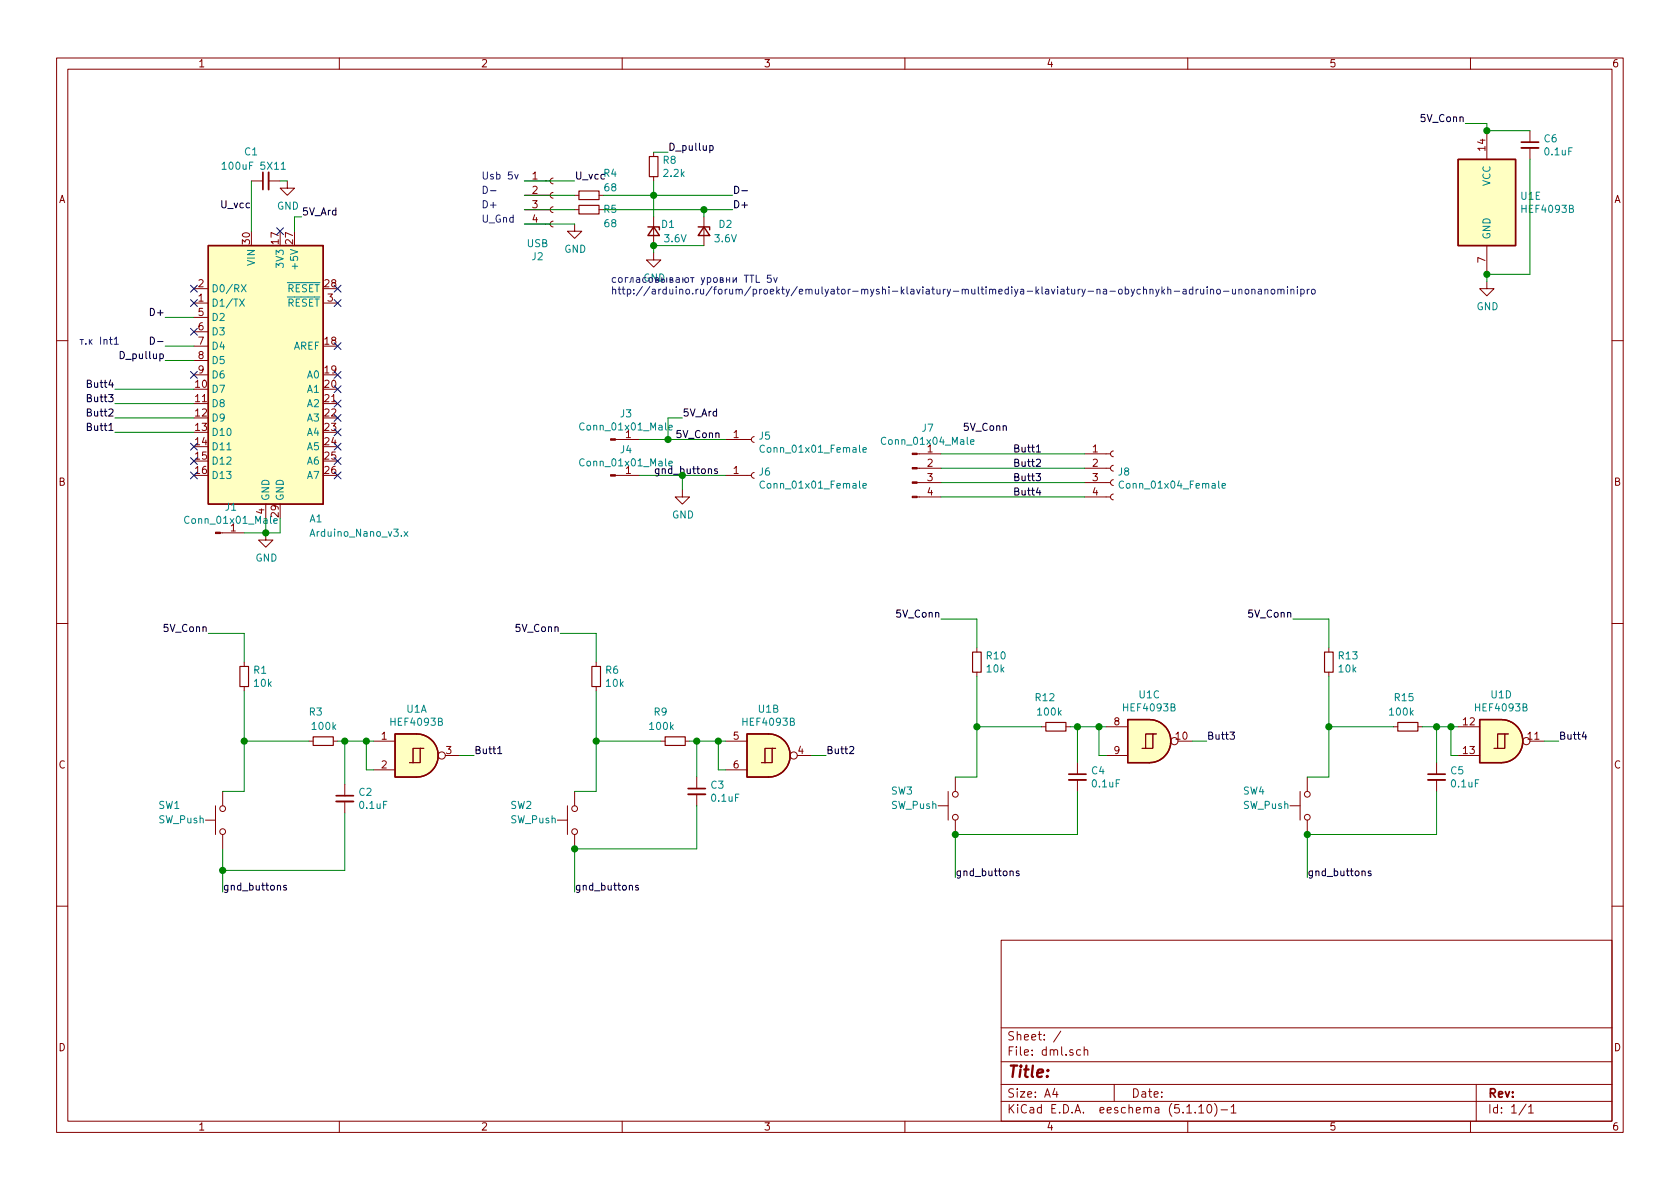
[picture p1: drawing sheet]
<svg xmlns="http://www.w3.org/2000/svg" width="297mm" height="210mm" viewBox="0 0 297 210" stroke-linecap="round" stroke-linejoin="round" font-family="sans-serif">
<g fill="none" stroke="#840000" stroke-width=".18">
<path d="M10 10.3h277v189.9h-277zM12 12.2h273v186.1h-273zM60 10.3v1.9M110 10.3v1.9M160 10.3v1.9M210 10.3v1.9M260 10.3v1.9M44.4 32h2.1M47.5 32h2M50.8 32v1.3h1.3l-1.3 1.2-1.3-1.2h1.3M92.7 32h4.6M92.7 39.6h4.6"/>
<path d="M92.7 37.1h4.6M92.7 34.5h4.6M97.8 39.1l-.3 .1-.2 .3 .1 .4 .4 .2M97.8 36.6l-.3 .1-.2 .3 .1 .4 .4 .2M97.8 34l-.3 .1-.2 .4 .1 .3 .4 .2M97.8 31.5l-.3 .1-.2 .3 .1 .4 .4 .2M101.6 39.6v1.3h1.3l-1.3 1.3-1.3-1.3h1.3M101.6 37.1h.8M101.6 34.5h.8M105.9 37.1h.8M105.9 34.5h.8M115.6 26.9v.8"/>
<path d="M115.6 31.2v.8M115.6 38.3v5.1M124.5 38.3v5.1M262.9 23.1v5.1M270.5 23.1v2M270.5 26.2v2M34.3 53.6h2.5M34.3 51h2.5M34.3 56.1h2.5M34.3 58.7h2.5M57.1 53.6h2.6M115.6 44.7v1.3h1.2l-1.2 1.2-1.3-1.2h1.3"/>
<path d="M262.9 49.8v1.2h1.3l-1.3 1.3-1.3-1.3h1.3M262.9 43.4v5.1M10 60.2h2M34.3 61.2h2.5M34.3 63.7h2.5M34.3 66.3h2.5M108.8 77.7h4.2M128.3 77.7h4.5M133.3 77.2l-.3 .1-.2 .3 .1 .4 .4 .2M196.8 79.8l-.3 .1-.2 .3 .1 .4 .4 .2M285 60.2h2M39 94.2h4.2"/>
<path d="M47 94.2v1.3h1.3l-1.3 1.3-1.3-1.3h1.3M47 89.1v2.6M108.8 84.1h4.2M120.6 86.6v1.3h1.3l-1.3 1.2-1.2-1.2h1.2M128.3 84.1h4.5M133.3 83.6l-.3 .1-.2 .3 .1 .4 .4 .2M162.2 87.9h4.2M162.2 85.3h4.2M162.2 82.8h4.2M162.2 80.3h4.2M191.8 87.9h4.5M191.8 85.3h4.5"/>
<path d="M191.8 82.8h4.5M191.8 80.3h4.5M196.8 87.4l-.3 .1-.2 .3 .1 .4 .4 .2M196.8 84.8l-.3 .1-.2 .4 .1 .3 .4 .2M196.8 82.3l-.3 .1-.2 .3 .1 .4 .4 .2M10 110.3h2M43.2 117.1v.8M105.4 117.1v.8M172.7 114.5v.8M172.7 118.9v.7M234.9 114.5v.8M234.9 118.9v.7"/>
<path d="M285 110.3h2M39.4 139.9v2.6M43.2 121.4v.8M54.6 131.1h.8M58.9 131.1h.8M61 138.7v2M66 131.1h3.8M66 136.1h3.8M74.3 132.3h-1.3v2.6M74.9 132.3h-.6v2.6h-1.9M78.7 133.6h2.6M101.6 139.9v2.6"/>
<path d="M105.4 121.4v.8M116.8 131.1h.8M121.2 131.1h.7M123.2 137.4v2M128.3 131.1h3.8M128.3 136.1h3.8M136.5 132.3h-1.2v2.6M137.2 132.3h-.7v2.6h-1.9M141 133.6h2.5M167.6 139.9v5.1M168.9 137.4v2.5M184.1 128.5h.8"/>
<path d="M188.5 128.5h.7M190.5 134.9v2M190.5 137.9v2M195.6 128.5h3.8M195.6 133.6h3.8M203.8 129.8h-1.2v2.5M204.5 129.8h-.7v2.5h-1.9M208.3 131.1h2.5M229.9 139.9v5.1M231.1 137.4v2.5M246.4 128.5h.7M250.7 128.5h.8"/>
<path d="M254 134.9v2M254 137.9v2M257.8 128.5h3.8M257.8 133.6h3.8M266.1 129.8h-1.3v2.5M266.7 129.8h-.6v2.5h-1.9M270.5 131.1h2.5M36.3 145h1.8M38.1 142.5v5.1M39.4 147.6v2.5M61 141.7v2.1M98.6 145h1.7"/>
<path d="M100.3 142.5v5.1M101.6 147.6v2.5M123.2 140.5v2M165.9 142.5h1.7M168.9 145v2.6M228.1 142.5h1.8M231.1 145v2.6M10 160.2h2M177 166.3h108v32h-108zM285 160.2h2M60 198.3v1.9M110 198.3v1.9"/>
<path d="M160 198.3v1.9M177 194.8h108M177 191.8h108M177 187.8h108M177 181.8h108M186.5 192.5l-.4 1h1M186.8 193v1M187.6 182.3l-1.3 2M191.1 185.7l-.5-.1-.3 .3 .2 .6h.6M191.7 185.7l.2-.1 .4 .1v.9M191.7 185.1v1.5M197 191.8v3"/>
<path d="M210 198.3v1.9M211.3 196.7v.1M212 195.8l.4-.5v1.5M212 196.8h.8M213.5 195.5l.2-.2a.81 .81 0 0 1 .6 .6 .81 .81 0 0 1-.3 .8l-.1 .1a.79 .79 0 0 1-.4-1.3zM214.8 195.1a1.79 1.79 0 0 1 0 2.3M215.9 196.3h1.1M217.7 195.8l.4-.5v1.5M217.7 196.8h.8M260 198.3v1.9M261 191.8v6.5M269.8 195.2l-1.2 2"/>
<path d="M270.3 195.8l.4-.5v1.5M270.3 196.8h.8"/>
<circle cx="78.1" cy="133.6" r=".63"/>
<circle cx="140.3" cy="133.6" r=".63"/>
<circle cx="207.6" cy="131.1" r=".63"/>
<circle cx="269.9" cy="131.1" r=".63"/>
<circle cx="39.4" cy="147.1" r=".51"/>
<circle cx="39.4" cy="143" r=".51"/>
<circle cx="101.6" cy="147.1" r=".51"/>
<circle cx="101.6" cy="143" r=".51"/>
<circle cx="168.9" cy="144.5" r=".51"/>
<circle cx="168.9" cy="140.5" r=".51"/>
<circle cx="231.1" cy="140.5" r=".51"/>
<circle cx="231.1" cy="144.5" r=".51"/>
</g>
<g fill="none" stroke="#008484" stroke-width=".18">
<path d="M39.3 29l.3-.3v1.2M39.3 29.9h.7M49.7 29l.4-.3v1.2M49.7 29.9h.8M42.4 52.9l.8 1.2M42.7 50.3l.8 1.3M43.2 52.9l-.8 1.2M43.5 50.3l-.8 1.3M118.3 75.6l.6-.1-.1-.2-.4-.1-.1 .2v.6h.5M135.2 78.8a.6 .6 0 0 0-.9 .5 .6 .6 0 0 0 .6 .7l.3-.1M152.6 79.5l.6-.1-.1-.2-.3-.1-.2 .2v.6h.5M171.6 78.2l.6-.2v-.2l-.4-.1-.2 .2 .1 .6h.5"/>
<path d="M48.4 92.1l.6-.1v-.2l-.4-.1-.2 .2 .1 .6h.5M71.5 94l.6 .8M72.1 94l-.6 .8M118.3 82l.6-.1-.1-.3h-.4l-.1 .1v.6h.5M135.2 85.2a.6 .6 0 0 0-.9 .4 .6 .6 0 0 0 .6 .7l.3-.1M152.6 85.9l.6-.1-.1-.3h-.3l-.2 .2v.6h.5M198.7 85.2a.6 .6 0 0 0-.9 .4 .6 .6 0 0 0 .6 .7l.3-.1M216.1 85.9l.6-.1-.1-.3h-.3l-.2 .2v.6h.5"/>
</g>
<path d="M102.4 33.8h3.5v1.5h-3.5zM102.4 36.3h3.5v1.5h-3.5zM114.8 27.7h1.5v3.5h-1.5zM42.4 117.9h1.5v3.5h-1.5zM104.6 117.9h1.6v3.5h-1.6zM172 115.3h1.5v3.6h-1.5zM234.2 115.3h1.5v3.6h-1.5zM55.4 130.3h3.5v1.5h-3.5zM117.6 130.3h3.6v1.5h-3.6zM184.9 127.8h3.6v1.5h-3.6zM247.1 127.8h3.6v1.5h-3.6z" fill="none" stroke="#840000" stroke-width=".2"/>
<g fill="#ffffc2" stroke="#ffffc2" stroke-width=".18">
<path d="M73.7 129.8a3.8 3.8 0 0 1 3.8 3.8 3.8 3.8 0 0 1-3.8 3.8z"/>
<path d="M69.8 129.8h3.9v7.6h-3.9z"/>
<path d="M257.8 28.2h10.2v15.2h-10.2z"/>
<path d="M135.9 129.8a3.8 3.8 0 0 1 3.8 3.8 3.8 3.8 0 0 1-3.8 3.8z"/>
<path d="M132.1 129.8h3.8v7.6h-3.8z"/>
<path d="M265.4 127.2a3.8 3.8 0 0 1 3.8 3.9 3.8 3.8 0 0 1-3.8 3.8z"/>
<path d="M261.6 127.2h3.8v7.7h-3.8z"/>
<path d="M203.2 127.2a3.8 3.8 0 0 1 3.8 3.9 3.8 3.8 0 0 1-3.8 3.8z"/>
<path d="M199.4 127.2h3.8v7.7h-3.8z"/>
<path d="M36.8 43.4h20.3v45.7h-20.3z"/>
</g>
<path d="M257.8 28.2h10.2v15.2h-10.2zM36.8 43.4h20.3v45.7h-20.3zM114.6 40.1h2v.5M115.6 40.1l1 1.6h-2zM123.4 40.1h2.1v.5M124.5 40.1l1 1.6h-2.1zM69.8 129.8h3.9a3.8 3.8 0 0 1 3.8 3.8 3.8 3.8 0 0 1-3.8 3.8h-3.9zM132.1 129.8h3.8a3.8 3.8 0 0 1 3.8 3.8 3.8 3.8 0 0 1-3.8 3.8h-3.8zM199.4 127.2h3.8a3.8 3.8 0 0 1 3.8 3.9 3.8 3.8 0 0 1-3.8 3.8h-3.8zM261.6 127.2h3.8a3.8 3.8 0 0 1 3.8 3.9 3.8 3.8 0 0 1-3.8 3.8h-3.8z" fill="none" stroke="#840000" stroke-width=".25"/>
<path d="M47.5 30.5v3M269 26.2h3M189 137.9h3M252.5 137.9h3M59.4 141.7h3.1M121.7 140.5h3" fill="none" stroke="#840000" stroke-width=".33"/>
<path d="M46.5 30.5v3M269 25.1h3M121.7 139.4h3M189 136.9h3M252.5 136.9h3M59.4 140.7h3.1" fill="none" stroke="#840000" stroke-width=".3"/>
<g fill="#840000" stroke="#840000" stroke-width=".18">
<path d="M107.9 83.9h.9v.3h-.9z"/>
<path d="M107.9 77.6h.9v.2h-.9z"/>
<path d="M161.3 87.8h.9v.2h-.9z"/>
<path d="M161.3 85.2h.9v.3h-.9z"/>
<path d="M161.3 82.7h.9v.2h-.9z"/>
<path d="M161.3 80.1h.9v.3h-.9z"/>
<path d="M38.1 94.1h.9v.3h-.9z"/>
</g>
<g fill="none" stroke="#008400" stroke-width=".18">
<path d="M44.4 32v8.9M49.5 32h1.3M53.3 38.3h-1.2v2.6M92.7 34.5h8.9M92.7 37.1h8.9M92.7 39.6h8.9M92.7 32h8.9M106.7 34.5h22.8M106.7 37.1h22.8M115.6 32v6.3M115.6 26.9h2.5M124.5 37.1v1.2"/>
<path d="M259.1 21.8h3.8v1.3h7.6M270.5 28.2v20.3h-7.6v1.3M29.2 56.1h5.1M124.5 43.4h-8.9v1.3M20.3 68.8h14M20.3 71.4h14M20.3 73.9h14M20.3 76.4h14M29.2 63.7h5.1M29.2 61.2h5.1M113 77.7h15.3M120.6 73.9h-2.5v3.8"/>
<path d="M47 91.7v2.5M49.5 91.7v2.5h-6.3M113 84.1h15.3M120.6 84.1v2.5M166.4 80.3h25.4M166.4 82.8h25.4M166.4 85.3h25.4M166.4 87.9h25.4M36.8 112h6.4v5.1M99.1 112h6.3v5.1M166.4 109.5h6.3v5M172.7 119.6v17.8h-3.8"/>
<path d="M228.6 109.5h6.3v5M234.9 119.6v17.8h-3.8M43.2 131.1h11.4M43.2 122.2v17.7h-3.8M59.7 131.1h6.3M61 131.1v7.6M64.8 131.1v5h1.2M81.3 133.6h2.5M105.4 131.1h11.4M105.4 122.2v17.7h-3.8M121.9 131.1h6.4M123.2 131.1v6.3"/>
<path d="M127 131.1v5h1.3M143.5 133.6h2.5M172.7 128.5h11.4M189.2 128.5h6.4M190.5 139.9v7.7h-21.6v7.6M190.5 128.5v6.4M194.3 128.5v5.1h1.3M210.8 131.1h2.6M234.9 128.5h11.5M251.5 128.5h6.3M254 139.9v7.7h-22.9v7.6M254 128.5v6.4"/>
<path d="M256.5 128.5v5.1h1.3M273 131.1h2.6M39.4 150.1v7.6M61 143.8v10.1h-21.6M123.2 142.5v7.6h-21.6v7.6"/>
</g>
<g fill="none" stroke="#000" stroke-width=".18">
<path d="M125.5 25.8l.4-.1 .2 .3-.1 .5h-.5M129.9 32.9a.64 .64 0 0 1 .7 .7 .64 .64 0 0 1-.7 .6zM131.2 33.7h1M26.6 59.6a.64 .64 0 0 1 .7 .6 .64 .64 0 0 1-.7 .7zM27.9 60.4h.9M183.2 79l.4-.3v1.2M183.2 79.9h.8M126.8 83l-.3-.1-.2 .2 .1 .2 .4 .1v.3h-.5M183.2 83.7h.8l-.5 .5 .4 .1v.6l-.2 .1-.5-.1M183.2 81.3l.5-.1 .2 .1 .1 .3-.1 .2-.7 .7h.8M183.5 86.2l-.3 .9h.8M183.8 86.7v.8"/>
<path d="M88 132.4l.4-.4v1.3M88 133.3h.7M150.2 132.1l.5-.1 .2 .1 .1 .3-.1 .2-.7 .7h.8M217.5 129.5h.8l-.5 .4 .4 .2v.5l-.2 .1-.5-.1M280.1 129.4l-.3 .9h.7M280.4 129.9v.8M50.6 156.6h-.3l-.2 .1 .1 .2 .4 .1v.3h-.5M112.9 156.6h-.4l-.1 .1v.2l.5 .1v.3h-.5M180.2 154.1l-.3-.1-.2 .2v.2l.5 .1v.3h-.5M242.4 154.1l-.3-.1-.2 .2 .1 .2 .4 .1v.3h-.5"/>
</g>
<g fill="none" stroke="#0000c2" stroke-width=".18">
<path d="M85.4 32.9a.64 .64 0 0 1 .8 .7 .64 .64 0 0 1-.8 .6zM86.7 33.7h1M91 30.8l.3 .9 .3-.9M19.5 59.6v1.1l.3 .2M20.2 60l.4-.4v1.3M108.9 49.1h-.4l-.2 .2 .1 .6h.5M118.5 49.5l.4-.1v-.3h-.4v.8h.3l.2-.2-.2-.2M119.6 49.1h.4l.1 .8M120.1 49.4h-.4l-.2 .2 .1 .3h.5M120.7 49.5h.4M120.7 49.1v.8M121.1 49.2l.2-.1 .4 .1v.5l-.1 .2h-.3l-.2-.1z"/>
<path d="M122.1 49.1h.6M122.4 49.1v.8M124 49.1l.3 .8M124.6 49.1l-.4 1.1-.2 .2M125.1 49.1h.3l.3 .2-.1 .6h-.5M125.1 49.1v1.3M126.2 49.2l.2-.1 .4 .1v.5l-.1 .2h-.3l-.2-.1zM127.4 49.5l.4-.1v-.3h-.4v.8h.3l.2-.2-.2-.2M128.4 49.5h.6M128.4 49.1v.8M129 49.1v.8M129.6 49.1v.8l.6-.8v.8"/>
<path d="M131.6 48.7h.7M132 48.7v1.2M132.6 48.7h.7M132.9 48.7v1.2M133.7 48.7v1.2h.6M136.3 48.7h-.6v.6l.1-.2 .5 .2v.5l-.2 .1-.4-.1M136.8 49.1l.3 .8 .3-.8M203.3 51.3l.2-.2 .3 .1 .1 .8M203.3 51.1v.9M204.3 51.1l.3 .9M205 51.1l-.5 1.2-.2 .1M205.4 50.7v1.3"/>
<path d="M205.6 51.5l.3 .5M205.9 51.1l-.5 .5M206.5 51.3l.2-.2 .3 .1v.8M206.5 50.7v1.3M207.6 51.5h1M209.2 51.2h.5v.8M209.7 51.5h-.4l-.2 .2 .1 .2h.5M210.9 51.2l-.4-.1-.2 .3 .1 .5h.5M210.9 50.7v1.3M211.5 51.1v.9M211.9 51.1l-.4 .3M212.3 51.1v.8l.3 .1 .2-.1"/>
<path d="M212.8 51.1v.9M213.4 50.7v.1M213.4 51.1v.9M214 51.3l.2-.2 .3 .1 .1 .8M214 51.1v.9M215.2 51.2l.3-.1 .2 .2v.6l-.3 .1-.3-.2zM216.3 51.5h1M217.9 51.1l.1 .8 .3 .1 .1-.1M218.4 51.1v.9M219 51.3l.2-.2 .3 .1 .1 .8M219 51.1v.9M220.2 51.3l.2-.2 .4 .2v.5l-.1 .1-.3 .1-.2-.1z"/>
<path d="M221.3 51.3l.2-.2 .3 .1 .1 .8M221.3 51.1v.9M222.5 51.2h.5v.8M223 51.5h-.4l-.2 .2 .2 .3 .4-.1M223.6 51.3l.2-.2 .3 .1 .1 .8M223.6 51.1v.9M224.8 51.3l.2-.2 .3 .2 .1 .5-.1 .1-.3 .1-.2-.1zM225.9 51.3l.2-.2 .3 .1 .1 .8M225.9 51.1v.9M226.5 51.3l.2-.2 .3 .1v.8M227.6 50.7v.1M227.6 51.1v.9"/>
<path d="M228.2 51.3l.2-.2 .3 .1 .1 .8M228.2 51.1v.9M229.4 50.7v.1M229.4 51.1v.9M230 51.2l.4-.1 .2 .3-.1 .5h-.5M230 51.1v1.3M231.1 51.1v.9M231.5 51.1l-.4 .3M232 51.2l.3-.1 .2 .2v.5l-.1 .1-.3 .1-.2-.1zM18.4 60.2l.2-.2 .3 .1v.8M18.4 60v.9M19.4 60h.4"/>
<path d="M20.2 60.9h.7"/>
</g>
<g fill="#008400" stroke="#008400" stroke-width=".25">
<circle cx="262.9" cy="23.1" r=".51"/>
<circle cx="254" cy="128.5" r=".51"/>
<circle cx="115.6" cy="34.5" r=".51"/>
<circle cx="190.5" cy="128.5" r=".51"/>
<circle cx="123.2" cy="131.1" r=".51"/>
<circle cx="115.6" cy="43.4" r=".51"/>
<circle cx="39.4" cy="153.9" r=".51"/>
<circle cx="124.5" cy="37.1" r=".51"/>
<circle cx="61" cy="131.1" r=".51"/>
<circle cx="168.9" cy="147.6" r=".51"/>
<circle cx="118.1" cy="77.7" r=".51"/>
<circle cx="194.3" cy="128.5" r=".51"/>
<circle cx="172.7" cy="128.5" r=".51"/>
<circle cx="127" cy="131.1" r=".51"/>
<circle cx="235" cy="128.5" r=".51"/>
<circle cx="256.5" cy="128.5" r=".51"/>
<circle cx="105.4" cy="131.1" r=".51"/>
<circle cx="231.1" cy="147.6" r=".51"/>
<circle cx="43.2" cy="131.1" r=".51"/>
<circle cx="64.8" cy="131.1" r=".51"/>
<circle cx="101.6" cy="150.1" r=".51"/>
<circle cx="47" cy="94.2" r=".51"/>
<circle cx="262.9" cy="48.5" r=".51"/>
</g>
<g fill="none" stroke="#000084" stroke-width=".18">
<path d="M33.7 53l1.2 1.2M33.7 58.1l1.2 1.2M33.7 50.4l1.2 1.3M34.9 53l-1.2 1.2M34.9 58.1l-1.2 1.2M34.9 50.4l-1.2 1.3M48.9 40.3l1.2 1.2M50.1 40.3l-1.2 1.2M59.1 50.4l1.2 1.3M59.1 53l1.2 1.2M60.3 53l-1.2 1.2M60.3 50.4l-1.2 1.3"/>
<path d="M33.7 78.4l1.2 1.2M33.7 65.7l1.2 1.2M34.9 78.4l-1.2 1.2M34.9 65.7l-1.2 1.2M59.1 65.7l1.2 1.2M59.1 78.4l1.2 1.2M59.1 75.8l1.2 1.3M59.1 73.3l1.2 1.2M59.1 70.8l1.2 1.2M59.1 68.2l1.2 1.2M59.1 60.6l1.2 1.2M60.3 65.7l-1.2 1.2"/>
<path d="M60.3 78.4l-1.2 1.2M60.3 75.8l-1.2 1.3M60.3 73.3l-1.2 1.2M60.3 70.8l-1.2 1.2M60.3 68.2l-1.2 1.2M60.3 60.6l-1.2 1.2M33.7 83.5l1.2 1.2M33.7 80.9l1.2 1.2M34.9 83.5l-1.2 1.2M34.9 80.9l-1.2 1.2M59.1 80.9l1.2 1.2M59.1 83.5l1.2 1.2"/>
<path d="M60.3 80.9l-1.2 1.2M60.3 83.5l-1.2 1.2"/>
</g>
<text font-size="2.8" fill="#840000" x="178" y="190.5">Title:</text>
<g font-size="2.1" fill="#840000">
<text x="178" y="184">Sheet: /</text>
<text x="178" y="186.7">File: dml.sch</text>
<text x="178" y="196.9">KiCad E.D.A. eeschema (5.1.10)-1</text>
<text x="178" y="194.1">Size: A4</text>
<text x="200" y="194.1">Date:</text>
<text x="263" y="194.1">Rev:</text>
<text x="263" y="196.9">Id: 1/1</text>
</g>
<g font-size="1.8" fill="#840000">
<text x="35" y="11.9">1</text>
<text x="85" y="11.9">2</text>
<text x="135" y="11.9">3</text>
<text x="185" y="11.9">4</text>
<text x="235" y="11.9">5</text>
<text x="285" y="11.9">6</text>
<text x="262.6" y="26.6" transform="rotate(-90 262.6 26.6)">14</text>
<text x="10.4" y="35.9">A</text>
<text x="94.1" y="31.7">1</text>
<text x="94.1" y="34.3">2</text>
<text x="285.4" y="35.9">A</text>
<text x="94.1" y="36.8">3</text>
<text x="94.1" y="39.4">4</text>
<text x="44.2" y="43.1" transform="rotate(-90 44.2 43.1)">30</text>
<text x="49.3" y="43.1" transform="rotate(-90 49.3 43.1)">17</text>
<text x="51.8" y="43.1" transform="rotate(-90 51.8 43.1)">27</text>
<text x="262.6" y="46.5" transform="rotate(-90 262.6 46.5)">7</text>
<text x="35.1" y="53.3">1</text>
<text x="35.1" y="50.8">2</text>
<text x="57.5" y="50.8">28</text>
<text x="57.9" y="53.3">3</text>
<text x="35.1" y="55.9">5</text>
<text x="35.1" y="58.4">6</text>
<text x="35.1" y="61">7</text>
<text x="35.1" y="63.5">8</text>
<text x="57.5" y="61">18</text>
<text x="34.6" y="68.6">10</text>
<text x="34.6" y="71.1">11</text>
<text x="35.1" y="66">9</text>
<text x="57.5" y="66">19</text>
<text x="57.5" y="68.6">20</text>
<text x="57.5" y="71.1">21</text>
<text x="34.6" y="73.7">12</text>
<text x="34.6" y="76.2">13</text>
<text x="57.5" y="73.7">22</text>
<text x="57.5" y="76.2">23</text>
<text x="110.6" y="77.5">1</text>
<text x="129.7" y="77.5">1</text>
<text x="34.6" y="78.7">14</text>
<text x="34.6" y="81.3">15</text>
<text x="34.6" y="83.8">16</text>
<text x="57.5" y="78.7">24</text>
<text x="57.5" y="81.3">25</text>
<text x="57.5" y="83.8">26</text>
<text x="110.6" y="83.8">1</text>
<text x="129.7" y="83.8">1</text>
<text x="164" y="80">1</text>
<text x="164" y="82.5">2</text>
<text x="193.2" y="80">1</text>
<text x="193.2" y="82.5">2</text>
<text x="10.4" y="85.9">B</text>
<text x="164" y="85.1">3</text>
<text x="164" y="87.6">4</text>
<text x="193.2" y="85.1">3</text>
<text x="193.2" y="87.6">4</text>
<text x="285.4" y="85.9">B</text>
<text x="40.8" y="94">1</text>
<text x="46.7" y="90.9" transform="rotate(-90 46.7 90.9)">4</text>
<text x="49.3" y="91.4" transform="rotate(-90 49.3 91.4)">29</text>
<text x="67.5" y="130.8">1</text>
<text x="129.7" y="130.8">5</text>
<text x="197" y="128.3">8</text>
<text x="207.9" y="130.8">10</text>
<text x="258.7" y="128.3">12</text>
<text x="270.2" y="130.8">11</text>
<text x="10.4" y="135.9">C</text>
<text x="67.5" y="135.9">2</text>
<text x="78.9" y="133.3">3</text>
<text x="129.7" y="135.9">6</text>
<text x="141.1" y="133.3">4</text>
<text x="197" y="133.3">9</text>
<text x="258.7" y="133.3">13</text>
<text x="285.4" y="135.9">C</text>
<text x="10.4" y="185.9">D</text>
<text x="285.4" y="185.9">D</text>
<text x="35" y="199.9">1</text>
<text x="85" y="199.9">2</text>
<text x="135" y="199.9">3</text>
<text x="185" y="199.9">4</text>
<text x="235" y="199.9">5</text>
<text x="285" y="199.9">6</text>
</g>
<g font-size="1.8">
<text x="251.4" y="21.6">5V_Conn</text>
<text x="118.1" y="26.7">D_pullup</text>
<text x="101.6" y="31.7">U_vcc</text>
<text x="39.2" y="36.8">U_vcc</text>
<text x="53.3" y="38.1">5V_Ard</text>
<text x="129.5" y="36.8">D+</text>
<text x="26.9" y="55.9">D+</text>
<text x="21.6" y="63.5">D_pullup</text>
<text x="15.8" y="68.6">Butt4</text>
<text x="15.8" y="71.1">Butt3</text>
<text x="15.8" y="76.2">Butt1</text>
<text x="15.8" y="73.7">Butt2</text>
<text x="119.4" y="77.5">5V_Conn</text>
<text x="120.6" y="73.7">5V_Ard</text>
<text x="170.2" y="76.2">5V_Conn</text>
<text x="179.1" y="80">Butt1</text>
<text x="179.1" y="82.5">Butt2</text>
<text x="179.1" y="87.6">Butt4</text>
<text x="179.1" y="85.1">Butt3</text>
<text x="29.2" y="111.8">5V_Conn</text>
<text x="91.4" y="111.8">5V_Conn</text>
<text x="158.7" y="109.2">5V_Conn</text>
<text x="220.9" y="109.2">5V_Conn</text>
<text x="213.4" y="130.8">Butt3</text>
<text x="275.6" y="130.8">Butt4</text>
<text x="83.8" y="133.3">Butt1</text>
<text x="146" y="133.3">Butt2</text>
<text x="168.9" y="154.9">gnd_buttons</text>
<text x="231.1" y="154.9">gnd_buttons</text>
<text x="39.4" y="157.5">gnd_buttons</text>
<text x="101.6" y="157.5">gnd_buttons</text>
</g>
<g font-size="1.8" fill="#008484">
<text x="43.3" y="27.5">C1</text>
<text x="117.3" y="29">R8</text>
<text x="273" y="25.2">C6</text>
<text x="273.2" y="27.5">0.1uF</text>
<text x="40" y="30">100uF 5X11</text>
<text x="106.8" y="31.3">R4</text>
<text x="107" y="33.8">68</text>
<text x="117.4" y="31.3">2.2k</text>
<text x="263.5" y="32.9" transform="rotate(-90 263.5 32.9)">VCC</text>
<text x="268.9" y="35.3">U1E</text>
<text x="49" y="37.1">GND</text>
<text x="106.8" y="37.6">R5</text>
<text x="107" y="40.2">68</text>
<text x="117" y="40.3">D1</text>
<text x="127.2" y="40.3">D2</text>
<text x="269.3" y="37.6">HEF4093B</text>
<text x="45.1" y="46.9" transform="rotate(-90 45.1 46.9)">VIN</text>
<text x="50.2" y="47.1" transform="rotate(-90 50.2 47.1)">3V3</text>
<text x="52.7" y="47.1" transform="rotate(-90 52.7 47.1)">+5V</text>
<text x="93.2" y="43.7">USB</text>
<text x="94.1" y="46">J2</text>
<text x="99.8" y="44.7">GND</text>
<text x="117.6" y="42.8">3.6V</text>
<text x="126.5" y="42.8">3.6V</text>
<text x="263.5" y="42.4" transform="rotate(-90 263.5 42.4)">GND</text>
<text x="37.3" y="51.7">D0/RX</text>
<text x="50.7" y="51.7">RESET</text>
<text x="37.3" y="54.2">D1/TX</text>
<text x="37.3" y="56.8">D2</text>
<text x="37.3" y="59.3">D3</text>
<text x="50.7" y="54.2">RESET</text>
<text x="261.1" y="54.9">GND</text>
<text x="37.3" y="61.8">D4</text>
<text x="37.3" y="64.4">D5</text>
<text x="51.8" y="61.8">AREF</text>
<text x="37.3" y="69.5">D7</text>
<text x="37.3" y="66.9">D6</text>
<text x="54.4" y="66.9">A0</text>
<text x="54.4" y="69.5">A1</text>
<text x="37.3" y="72">D8</text>
<text x="37.3" y="74.5">D9</text>
<text x="37.3" y="77.1">D10</text>
<text x="54.4" y="72">A2</text>
<text x="54.4" y="74.5">A3</text>
<text x="54.4" y="77.1">A4</text>
<text x="103" y="76.1">Conn_01x01_Male</text>
<text x="109.7" y="73.8">J3</text>
<text x="134.3" y="77.7">J5</text>
<text x="163.1" y="76.3">J7</text>
<text x="37.3" y="79.6">D11</text>
<text x="37.3" y="82.2">D12</text>
<text x="54.4" y="79.6">A5</text>
<text x="54.4" y="82.2">A6</text>
<text x="103" y="82.5">Conn_01x01_Male</text>
<text x="109.7" y="80.2">J4</text>
<text x="135.1" y="80.1">Conn_01x01_Female</text>
<text x="156.4" y="78.7">Conn_01x04_Male</text>
<text x="37.3" y="84.7">D13</text>
<text x="47.6" y="88.6" transform="rotate(-90 47.6 88.6)">GND</text>
<text x="50.2" y="88.6" transform="rotate(-90 50.2 88.6)">GND</text>
<text x="54.4" y="84.7">A7</text>
<text x="134.3" y="84.1">J6</text>
<text x="135.1" y="86.4">Conn_01x01_Female</text>
<text x="197.8" y="84.1">J8</text>
<text x="198.6" y="86.4">Conn_01x04_Female</text>
<text x="33.2" y="92.6">Conn_01x01_Male</text>
<text x="39.9" y="90.3">J1</text>
<text x="54.8" y="92.4">A1</text>
<text x="55.2" y="94.9">Arduino_Nano_v3.x</text>
<text x="118.8" y="91.7">GND</text>
<text x="45.2" y="99.3">GND</text>
<text x="44.9" y="119.1">R1</text>
<text x="107.1" y="119.1">R6</text>
<text x="174.5" y="116.6">R10</text>
<text x="174.5" y="118.9">10k</text>
<text x="236.7" y="116.6">R13</text>
<text x="236.8" y="118.9">10k</text>
<text x="45" y="121.5">10k</text>
<text x="107.2" y="121.5">10k</text>
<text x="183.1" y="124">R12</text>
<text x="198.8" y="125.8">HEF4093B</text>
<text x="201.4" y="123.5">U1C</text>
<text x="246.6" y="124">R15</text>
<text x="261.1" y="125.8">HEF4093B</text>
<text x="263.7" y="123.5">U1D</text>
<text x="54.7" y="126.5">R3</text>
<text x="55.3" y="129.1">100k</text>
<text x="69.3" y="128.3">HEF4093B</text>
<text x="71.9" y="126">U1A</text>
<text x="115" y="129.1">100k</text>
<text x="115.7" y="126.5">R9</text>
<text x="131.5" y="128.3">HEF4093B</text>
<text x="134.1" y="126">U1B</text>
<text x="183.6" y="126.5">100k</text>
<text x="245.8" y="126.5">100k</text>
<text x="193" y="136.9">C4</text>
<text x="256.5" y="136.9">C5</text>
<text x="28" y="143">SW1</text>
<text x="63.5" y="140.7">C2</text>
<text x="63.7" y="143">0.1uF</text>
<text x="90.3" y="143">SW2</text>
<text x="125.7" y="139.5">C3</text>
<text x="125.9" y="141.8">0.1uF</text>
<text x="157.6" y="140.5">SW3</text>
<text x="157.6" y="143">SW_Push</text>
<text x="193.2" y="139.2">0.1uF</text>
<text x="219.8" y="140.5">SW4</text>
<text x="219.8" y="143">SW_Push</text>
<text x="256.7" y="139.2">0.1uF</text>
<text x="28.1" y="145.6">SW_Push</text>
<text x="90.3" y="145.6">SW_Push</text>
</g>
<g font-size="1.8" fill="#0000c2">
<text x="85.1" y="31.7">Usb 5v</text>
<text x="85.1" y="39.4">U_Gnd</text>
<text x="85.1" y="36.8">D+</text>
<text x="107.9" y="52.1">http://arduino.ru/forum/proekty/emulyator-myshi-klaviatury-multimediya-klaviatury-na-obychnykh-adruino-unonanominipro</text>
<text x="108.9" y="50">TTL 5vGND</text>
<text x="14" y="61">. Int1</text>
</g>
<text font-size="1.8" fill="#008400" x="115.6" y="83.8">gnd_buttons</text>
</svg>
